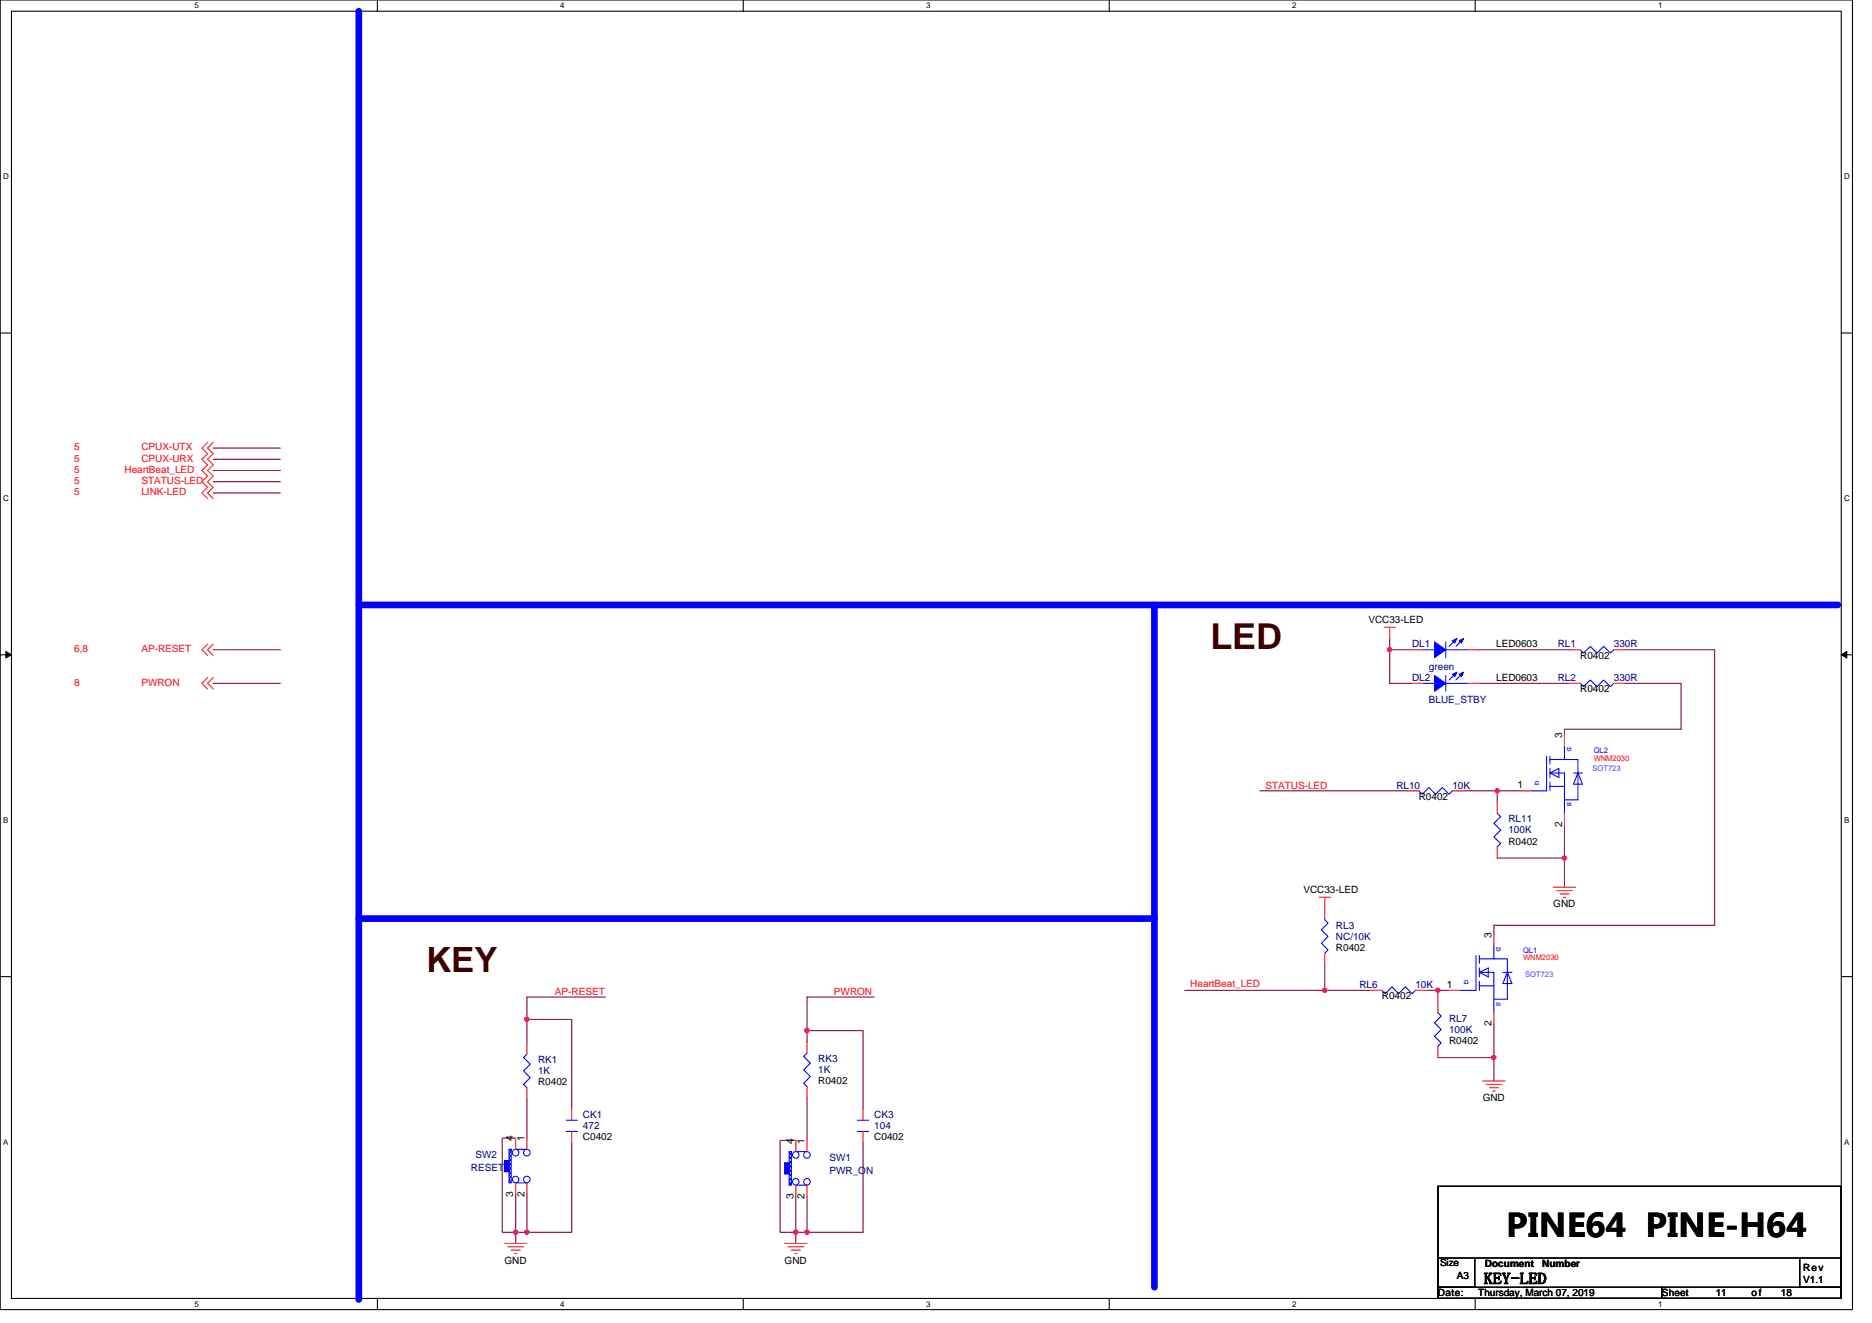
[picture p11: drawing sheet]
<svg xmlns="http://www.w3.org/2000/svg" width="297mm" height="210mm" viewBox="0 0 297 210" stroke-linecap="round" stroke-linejoin="round" font-family="sans-serif">
<path d="M0 0h293.9v207.9h-293.9zM1.8 1.8h290.4v204.3h-290.4z" fill="none" stroke="#000" stroke-width=".17"/>
<g fill="#fff">
<path d="M30.8 .2h.7v1.4h-.7z"/>
<path d="M30.8 206.3h.7v1.4h-.7z"/>
</g>
<path d="M59.9 0v1.8M59.9 206.1v1.8" fill="none" stroke="#000" stroke-width=".17"/>
<g fill="#fff">
<path d="M88.9 .2h.7v1.4h-.7z"/>
<path d="M88.9 206.3h.7v1.4h-.7z"/>
</g>
<path d="M117.9 0v1.8M117.9 206.1v1.8" fill="none" stroke="#000" stroke-width=".17"/>
<g fill="#fff">
<path d="M147 .2h.7v1.4h-.7z"/>
<path d="M147 206.3h.7v1.4h-.7z"/>
</g>
<path d="M176 0v1.8M176 206.1v1.8" fill="none" stroke="#000" stroke-width=".17"/>
<g fill="#fff">
<path d="M205 .2h.7v1.4h-.7z"/>
<path d="M205 206.3h.7v1.4h-.7z"/>
</g>
<path d="M234.1 0v1.8M234.1 206.1v1.8" fill="none" stroke="#000" stroke-width=".17"/>
<g fill="#fff">
<path d="M263.1 .2h.7v1.4h-.7z"/>
<path d="M263.1 206.3h.7v1.4h-.7z"/>
<path d="M.5 27.3h.9v1.4h-.9z"/>
<path d="M292.6 27.3h.9v1.4h-.9z"/>
<path d="M.5 78.4h.9v1.4h-.9z"/>
<path d="M292.6 78.4h.9v1.4h-.9z"/>
</g>
<path d="M0 52.9h1.8M292.2 52.9h1.7" fill="none" stroke="#000" stroke-width=".17"/>
<g fill="#fff">
<path d="M.5 129.5h.8v1.4h-.8z"/>
<path d="M292.6 129.5h.9v1.4h-.9z"/>
</g>
<path d="M0 103.9h1.8M292.2 103.9h1.7" fill="none" stroke="#000" stroke-width=".17"/>
<path d="M.9 103.4l.9 .5-.9 .5zM292.2 103.9l.8-.5v1z" fill="#000" stroke="#000" stroke-width=".16"/>
<g fill="#fff">
<path d="M.5 180.5h.8v1.4h-.8z"/>
<path d="M292.6 180.5h.9v1.4h-.9z"/>
</g>
<path d="M0 155h1.8M292.2 155h1.7M228.2 188.3h64v17.8h-64zM228.2 199.7h5.8v4.6h-5.8zM234.2 199.7h51.4M285.6 199.7h6.6v4.6h-6.6zM228.2 204.3h35.5v1.8h-35.5zM263.7 204.3h28.5v1.8h-28.5z" fill="none" stroke="#000" stroke-width=".17"/>
<path d="M56.9 1.8v204.4M56.9 96h234.7M183.2 96v108.3M56.9 145.8h126.3" fill="none" stroke="#00f" stroke-width="1.1"/>
<g fill="none" stroke="#800040" stroke-width=".17">
<path d="M33.8 71.1h10.7M33.8 72.9h10.7M33.8 74.7h10.7M33.8 76.5h10.7M33.8 78.2h10.7M33.8 103.1h10.7M33.8 108.5h10.7M220.5 101.3v1.8M224.1 103.1h-3.6v5.4h3.6M234.7 108.5h14.3M234.7 103.1h14.3M257.8 103.1h14.3v43.8h-35.1v1.4"/>
<path d="M257.8 108.5h8.9v7.2h-18.5v.9M199.9 125.5h23.4M232.2 125.5h5.4M237.6 136.2h10.6M241.1 125.5h-3.5v1.8M248.2 136.2v4.6M248.2 130.9v5.3M96.1 158.2h-12.5v3.6M138.7 158.2h-10.6v5.4M188 157.2h22.2M210.2 153.1v4.1M210.2 157.2h7.3"/>
<path d="M226.4 157.2h1.8M228.2 157.2h1.7M228.2 157.2v1.8M83.6 161.8v3.7M83.6 174.4v6.2M83.6 161.8h7.1v14.2M128.1 174.2v6.8M128.1 163.6v1.8M128.1 163.6h8.8v12.4M228.2 167.9h8.8M237 167.9v3.7M237 162.5v5.4"/>
<path d="M81.8 189.5v6.1M81.8 195.6h1.8M81.8 195.6v1.8M81.8 180.6h-2.1v15h2.1M90.7 181.4v14.2h-7.1v-6.1M126.3 189.9v5.7M126.3 181h-2.5v14.6h2.5M126.3 195.6h1.8M126.3 195.6v1.8M128.1 189.9v5.7M136.9 181.4v14.2h-8.8"/>
</g>
<g fill="#f0f" stroke="#f0f" stroke-width=".17">
<circle cx="83.6" cy="161.8" r=".35"/>
<circle cx="83.6" cy="195.6" r=".35"/>
<circle cx="81.8" cy="195.6" r=".35"/>
<circle cx="128" cy="163.6" r=".35"/>
<circle cx="126.3" cy="195.6" r=".35"/>
<circle cx="220.5" cy="103.1" r=".35"/>
<circle cx="128" cy="195.6" r=".35"/>
<circle cx="237" cy="167.8" r=".35"/>
<circle cx="228.1" cy="157.2" r=".35"/>
<circle cx="237.6" cy="125.5" r=".34"/>
<circle cx="210.2" cy="157.2" r=".35"/>
<circle cx="248.2" cy="136.2" r=".34"/>
</g>
<g fill="none" stroke="#f00" stroke-width=".17">
<path d="M32.9 70.2l-.9 .9 .9 .9-.9 .9 .9 .9-.9 .9 .9 .9-.9 .9 .9 .8-.9 .9 .9 .9M33.8 70.2l-.9 .9 .9 .9-.9 .9 .9 .9-.9 .9 .9 .9-.9 .9 .9 .8-.9 .9 .9 .9M219.6 99.6h1.8M220.5 99.6v1.7M32.9 102.2l-.9 .9 .9 .9M32.9 107.6l-.9 .9 .9 .8M33.8 102.2l-.9 .9 .9 .9M33.8 107.6l-.9 .9 .9 .8M248.2 116.6v1.8M241.1 125.5h1.8M248.2 129.1v1.8M209.3 142.4h1.8"/>
<path d="M210.2 142.4v1.8M246.5 140.8h3.5M247 141.4h2.5M247.5 141.9h1.5M248.1 142.4h.3M235.3 171.6h3.5M235.8 172.1h2.5M236.3 172.6h1.5M236.9 173.2h.3M80 197.4h3.6M80.6 197.9h2.5M81.1 198.4h1.4"/>
<path d="M81.7 199h.3M124.5 197.4h3.6M125 197.9h2.5M125.6 198.4h1.4M126.1 199h.3"/>
</g>
<path d="M248.2 118.4v2.1M245.4 120v5.5h-2.5M245.9 122.7l1.5-.7v1.4zM245.9 124.8h2.3M245.9 122.7h2.3v6.4M245.9 124.1v1.4M245.9 122v1.4M245.9 120v1.3M245.9 120.5h2.3M248.2 120.5h2.2v6.5h-2.2M249.7 122.7h1.4M250.4 122.7l.7 1.8h-1.4z" fill="none" stroke="#00f" stroke-width=".17"/>
<path d="M125.2 182.8h.4v5.3h-.4z" fill="#fff"/>
<g fill="#00f" stroke="#00f" stroke-width=".17">
<path d="M125.2 182.8v5.3h.4v-5.3z" fill-rule="evenodd"/>
<path d="M124.5 184.6v1.7h.7v-1.7z" fill-rule="evenodd"/>
</g>
<g fill="none" stroke="#00f" stroke-width=".17">
<path d="M250.7 108.5l.6 .5 1-1.1 1.1 1.1 1.1-1.1 1 1.1 .6-.5M250.7 103.1l.6 .6 1-1.1 1.1 1.1 1.1-1.1 1 1.1 .6-.6M237.6 129.1l.5 .5-1.1 1.1 1.1 1-1.1 1.1 1.1 1.1-.5 .5M210.2 146l.5 .5-1 1.1 1 1-1 1.1 1 1.1-.5 .5M219.3 157.2l.5 .5 1.1-1.1 1 1.1 1.1-1.1 1.1 1.1 .5-.5M83.6 167.3l-.5 .6 1 1-1 1.1 1 1-1 1.1 .5 .5M89.8 177.8h1.8M89.8 179.6h1.8M128.1 167.1l-.6 .6 1.1 1-1.1 1.1 1.1 1.1-1.1 1 .6 .6M136.1 177.8h1.7M136.1 179.6h1.7M228.2 160.7l.5 .6-1.1 1 1.1 1.1-1.1 1.1 1.1 1-.5 .6"/>
<path d="M126.3 182.8h1.8M126.3 188.1h1.8M128.1 182.8h.1"/>
<circle cx="126.3" cy="183.3" r=".53"/>
<circle cx="126.3" cy="187.6" r=".52"/>
<circle cx="128" cy="183.3" r=".53"/>
<circle cx="128" cy="187.6" r=".52"/>
</g>
<g fill="none" stroke="#f00" stroke-width=".17">
<path d="M249 108.5h1.7M249 103.1h1.7M256.1 108.5h1.7M256.1 103.1h1.7M237.6 127.3v1.8M237.6 134.4v1.8M210.2 144.2v1.8M210.2 151.3v1.8M217.5 157.2h1.8M224.6 157.2h1.8M228.2 159v1.7M83.6 172.6v1.8"/>
<path d="M83.6 165.5v1.8M90.7 176v1.8M90.7 179.6v1.8M128.1 172.5v1.7M128.1 165.4v1.7M136.9 176v1.8M136.9 179.6v1.8M228.2 166.1v1.8M126.3 188.1v1.8M126.3 181v1.8M128.1 181v1.8M128.1 188.1v1.8"/>
</g>
<path d="M80.8 182.4h.3v5.3h-.3z" fill="#fff"/>
<g fill="#00f" stroke="#00f" stroke-width=".17">
<path d="M80.8 182.4v5.3h.3v-5.3z" fill-rule="evenodd"/>
<path d="M80 184.2v1.8h.8v-1.8z" fill-rule="evenodd"/>
<path d="M227.6 107.2l1.8 1.3-1.8 1.2z" fill-rule="evenodd"/>
<path d="M231.5 107l.7-.3-.3 .7z" fill-rule="evenodd"/>
<path d="M230.5 107l.7-.3-.4 .7z" fill-rule="evenodd"/>
<path d="M227.6 101.9l1.8 1.2-1.8 1.3z" fill-rule="evenodd"/>
<path d="M231.5 101.7l.7-.4-.3 .8z" fill-rule="evenodd"/>
<path d="M230.5 101.7l.7-.4-.4 .8z" fill-rule="evenodd"/>
</g>
<g fill="none" stroke="#00f" stroke-width=".17">
<path d="M225.8 108.5h1.8M225.8 103.1h1.8M229.4 107.2v2.5M229.4 108.5h3.6M229.4 101.9v2.5M229.4 103.1h3.6M231 106.8l-1.1 1.1M231 101.5l-1.1 1.1M232.1 106.8l-1.1 1.1M232.1 101.5l-1.1 1.1M225.1 125.5l.6 .6 1-1.1 1.1 1.1 1.1-1.1 1 1.1 .6-.6M234.2 151.7v5.5h-2.5"/>
<path d="M234.7 154.3l1.5-.7v1.4zM234.7 156.5h2.3M234.7 154.3h2.3v6.4M234.7 155.7v1.5M234.7 153.6v1.4M234.7 151.7v1.2M234.7 152.2h2.3M237 152.2h2.2v6.4h-2.2M237 150.1v2.1M238.5 154.3h1.4M239.2 154.3l.7 1.8h-1.4zM81.8 182.4h1.8"/>
<path d="M81.8 187.7h1.8M83.6 182.4h.1"/>
<circle cx="81.8" cy="182.9" r=".53"/>
<circle cx="81.8" cy="187.2" r=".52"/>
<circle cx="83.6" cy="182.9" r=".53"/>
<circle cx="83.6" cy="187.2" r=".52"/>
</g>
<g fill="none" stroke="#f00" stroke-width=".17">
<path d="M224.1 108.5h1.7M224.1 103.1h1.7M233 108.5h1.7M233 103.1h1.7M223.3 125.5h1.8M230.5 125.5h1.7M229.9 157.2h1.8M237 148.3v1.8M237 160.7v1.8M81.8 187.7v1.8M81.8 180.6v1.8M83.6 180.6v1.8"/>
<path d="M83.6 187.7v1.8"/>
</g>
<g fill="#f0f" stroke="#f0f" stroke-width=".17">
<circle cx="83.6" cy="161.8" r=".35"/>
<circle cx="83.6" cy="195.6" r=".35"/>
<circle cx="81.8" cy="195.6" r=".35"/>
<circle cx="128" cy="163.6" r=".35"/>
<circle cx="126.3" cy="195.6" r=".35"/>
<circle cx="220.5" cy="103.1" r=".35"/>
<circle cx="128" cy="195.6" r=".35"/>
<circle cx="237" cy="167.8" r=".35"/>
<circle cx="228.1" cy="157.2" r=".35"/>
<circle cx="237.6" cy="125.5" r=".34"/>
<circle cx="210.2" cy="157.2" r=".35"/>
<circle cx="248.2" cy="136.2" r=".34"/>
</g>
<text font-size="5.7" fill="#400000" x="192.1" y="102.9">LED</text>
<text font-size="5.5" fill="#400000" x="67.6" y="154.3">KEY</text>
<text font-size="5.1" x="239" y="196.4">PINE64 PINE-H64</text>
<text font-size="2.5" x="235.5" y="203.8">KEY-LED</text>
<g font-size="1.6" fill="#f00">
<text x="11.8" y="71.5">5</text>
<text x="22.4" y="71.5">CPUX-UTX</text>
<text x="11.8" y="73.3">5</text>
<text x="11.8" y="76.8">5</text>
<text x="11.8" y="75">5</text>
<text x="19.8" y="75">HeartBeat_LED</text>
<text x="22.4" y="73.3">CPUX-URX</text>
<text x="22.4" y="76.8">STATUS-LED</text>
<text x="11.8" y="78.6">5</text>
<text x="22.4" y="78.6">LINK-LED</text>
<text x="11.8" y="103.5">6,8</text>
<text x="22.4" y="103.5">AP-RESET</text>
<text x="11.8" y="108.8">8</text>
<text x="22.4" y="108.8">PWRON</text>
<text x="200.8" y="125.2">STATUS-LED</text>
<text x="88" y="157.9">AP-RESET</text>
<text x="132.3" y="157.9">PWRON</text>
<text x="188.9" y="156.6">HeartBeat_LED</text>
</g>
<g font-size="1.6">
<text x="217.1" y="98.8">VCC33-LED</text>
<text x="237.4" y="102.8">LED0603</text>
<text x="250.7" y="104.5">R0402</text>
<text x="237.4" y="108.1">LED0603</text>
<text x="250.7" y="109.9">R0402</text>
<text x="247.9" y="117.2" transform="rotate(-90 247.9 117.2)">3</text>
<text x="240.8" y="125.1">1</text>
<text x="225.1" y="126.9">R0402</text>
<text x="247.9" y="131.2" transform="rotate(-90 247.9 131.2)">2</text>
<text x="239.3" y="134">R0402</text>
<text x="206.8" y="141.7">VCC33-LED</text>
<text x="236.7" y="148.8" transform="rotate(-90 236.7 148.8)">3</text>
<text x="246.5" y="144">GND</text>
<text x="212" y="150.9">R0402</text>
<text x="219.3" y="158.6">R0402</text>
<text x="229.6" y="156.8">1</text>
<text x="229.9" y="165.7">R0402</text>
<text x="236.7" y="162.9" transform="rotate(-90 236.7 162.9)">2</text>
<text x="85.4" y="172.3">R0402</text>
<text x="129.8" y="172.1">R0402</text>
<text x="235.3" y="174.8">GND</text>
<text x="81.4" y="181.2" transform="rotate(-90 81.4 181.2)">4</text>
<text x="83.2" y="181.2" transform="rotate(-90 83.2 181.2)">1</text>
<text x="92.5" y="181">C0402</text>
<text x="125.9" y="181.5" transform="rotate(-90 125.9 181.5)">4</text>
<text x="127.7" y="181.5" transform="rotate(-90 127.7 181.5)">1</text>
<text x="138.7" y="181">C0402</text>
<text x="81.4" y="189.9" transform="rotate(-90 81.4 189.9)">3</text>
<text x="83.2" y="189.9" transform="rotate(-90 83.2 189.9)">2</text>
<text x="125.9" y="190.3" transform="rotate(-90 125.9 190.3)">3</text>
<text x="127.7" y="190.3" transform="rotate(-90 127.7 190.3)">2</text>
<text x="80" y="200.6">GND</text>
<text x="124.5" y="200.6">GND</text>
<text x="228.5" y="200.9">Size</text>
<text x="231.2" y="203.1">A3</text>
<text x="235.6" y="201.1">Document</text>
<text x="244.7" y="201.1">Number</text>
<text x="286.1" y="201.8">Rev</text>
<text x="286.1" y="203.6">V1.1</text>
<text x="228.2" y="205.7">Date:</text>
<text x="234.6" y="205.7">Thursday, March 07, 2019</text>
<text x="263.7" y="205.7">Sheet</text>
<text x="272.2" y="205.7">11</text>
<text x="277.9" y="205.7">of</text>
<text x="282.6" y="205.7">18</text>
</g>
<g font-size="1.6" fill="#000080">
<text x="224.1" y="102.8">DL1</text>
<text x="226.7" y="106.3">green</text>
<text x="247.2" y="102.8">RL1</text>
<text x="256.1" y="102.8">330R</text>
<text x="224.1" y="108.1">DL2</text>
<text x="226.7" y="111.7">BLUE_STBY</text>
<text x="247.2" y="108.1">RL2</text>
<text x="256.1" y="108.1">330R</text>
<text x="221.6" y="125.2">RL10</text>
<text x="230.5" y="125.2">10K</text>
<text x="239.3" y="130.5">RL11</text>
<text x="239.3" y="132.3">100K</text>
<text x="212" y="147.4">RL3</text>
<text x="212" y="149.2">NC/10K</text>
<text x="215.7" y="156.8">RL6</text>
<text x="224.6" y="156.8">10K</text>
<text x="229.9" y="162.2">RL7</text>
<text x="229.9" y="163.9">100K</text>
<text x="85.4" y="168.7">RK1</text>
<text x="85.4" y="170.5">1K</text>
<text x="129.8" y="168.6">RK3</text>
<text x="129.8" y="170.3">1K</text>
<text x="92.5" y="177.4">CK1</text>
<text x="92.5" y="179.2">472</text>
<text x="138.7" y="177.4">CK3</text>
<text x="138.7" y="179.2">104</text>
<text x="74.7" y="185.8">RESET</text>
<text x="75.4" y="183.8">SW2</text>
<text x="131.6" y="184.2">SW1</text>
<text x="131.6" y="186.3">PWR_ON</text>
</g>
<g font-size="1.3">
<text x="30.8" y="1.3">5</text>
<text x="88.9" y="1.3">4</text>
<text x="147" y="1.3">3</text>
<text x="205" y="1.3">2</text>
<text x="263.1" y="1.3">1</text>
<text x=".5" y="28.4">D</text>
<text x="292.6" y="28.4">D</text>
<text x=".5" y="79.5">C</text>
<text x="292.6" y="79.5">C</text>
<text x=".5" y="130.6">B</text>
<text x="292.6" y="130.6">B</text>
<text x=".5" y="181.7">A</text>
<text x="292.6" y="181.7">A</text>
<text x="30.8" y="207.4">5</text>
<text x="88.9" y="207.4">4</text>
<text x="147" y="207.4">3</text>
<text x="205" y="207.4">2</text>
<text x="263.1" y="207.4">1</text>
</g>
<g font-size="1.2" fill="#00f">
<text x="248.7" y="118.6" transform="rotate(90 248.7 118.6)">D</text>
<text x="252.9" y="119.5">QL2</text>
<text x="243.5" y="123.9" transform="rotate(90 243.5 123.9)">G</text>
<text x="248.7" y="127.3" transform="rotate(90 248.7 127.3)">S</text>
<text x="232.3" y="155.6" transform="rotate(90 232.3 155.6)">G</text>
<text x="237.5" y="150.2" transform="rotate(90 237.5 150.2)">D</text>
<text x="241.7" y="151.2">QL1</text>
<text x="237.5" y="159" transform="rotate(90 237.5 159)">S</text>
</g>
<g font-size="1.2" fill="#8000ff">
<text x="252.7" y="122.4">SOT723</text>
<text x="242" y="155.1">SOT723</text>
</g>
<g font-size="1.2" fill="#f00">
<text x="252.9" y="120.8">WNM2030</text>
<text x="241.7" y="152.4">WNM2030</text>
</g>
</svg>
